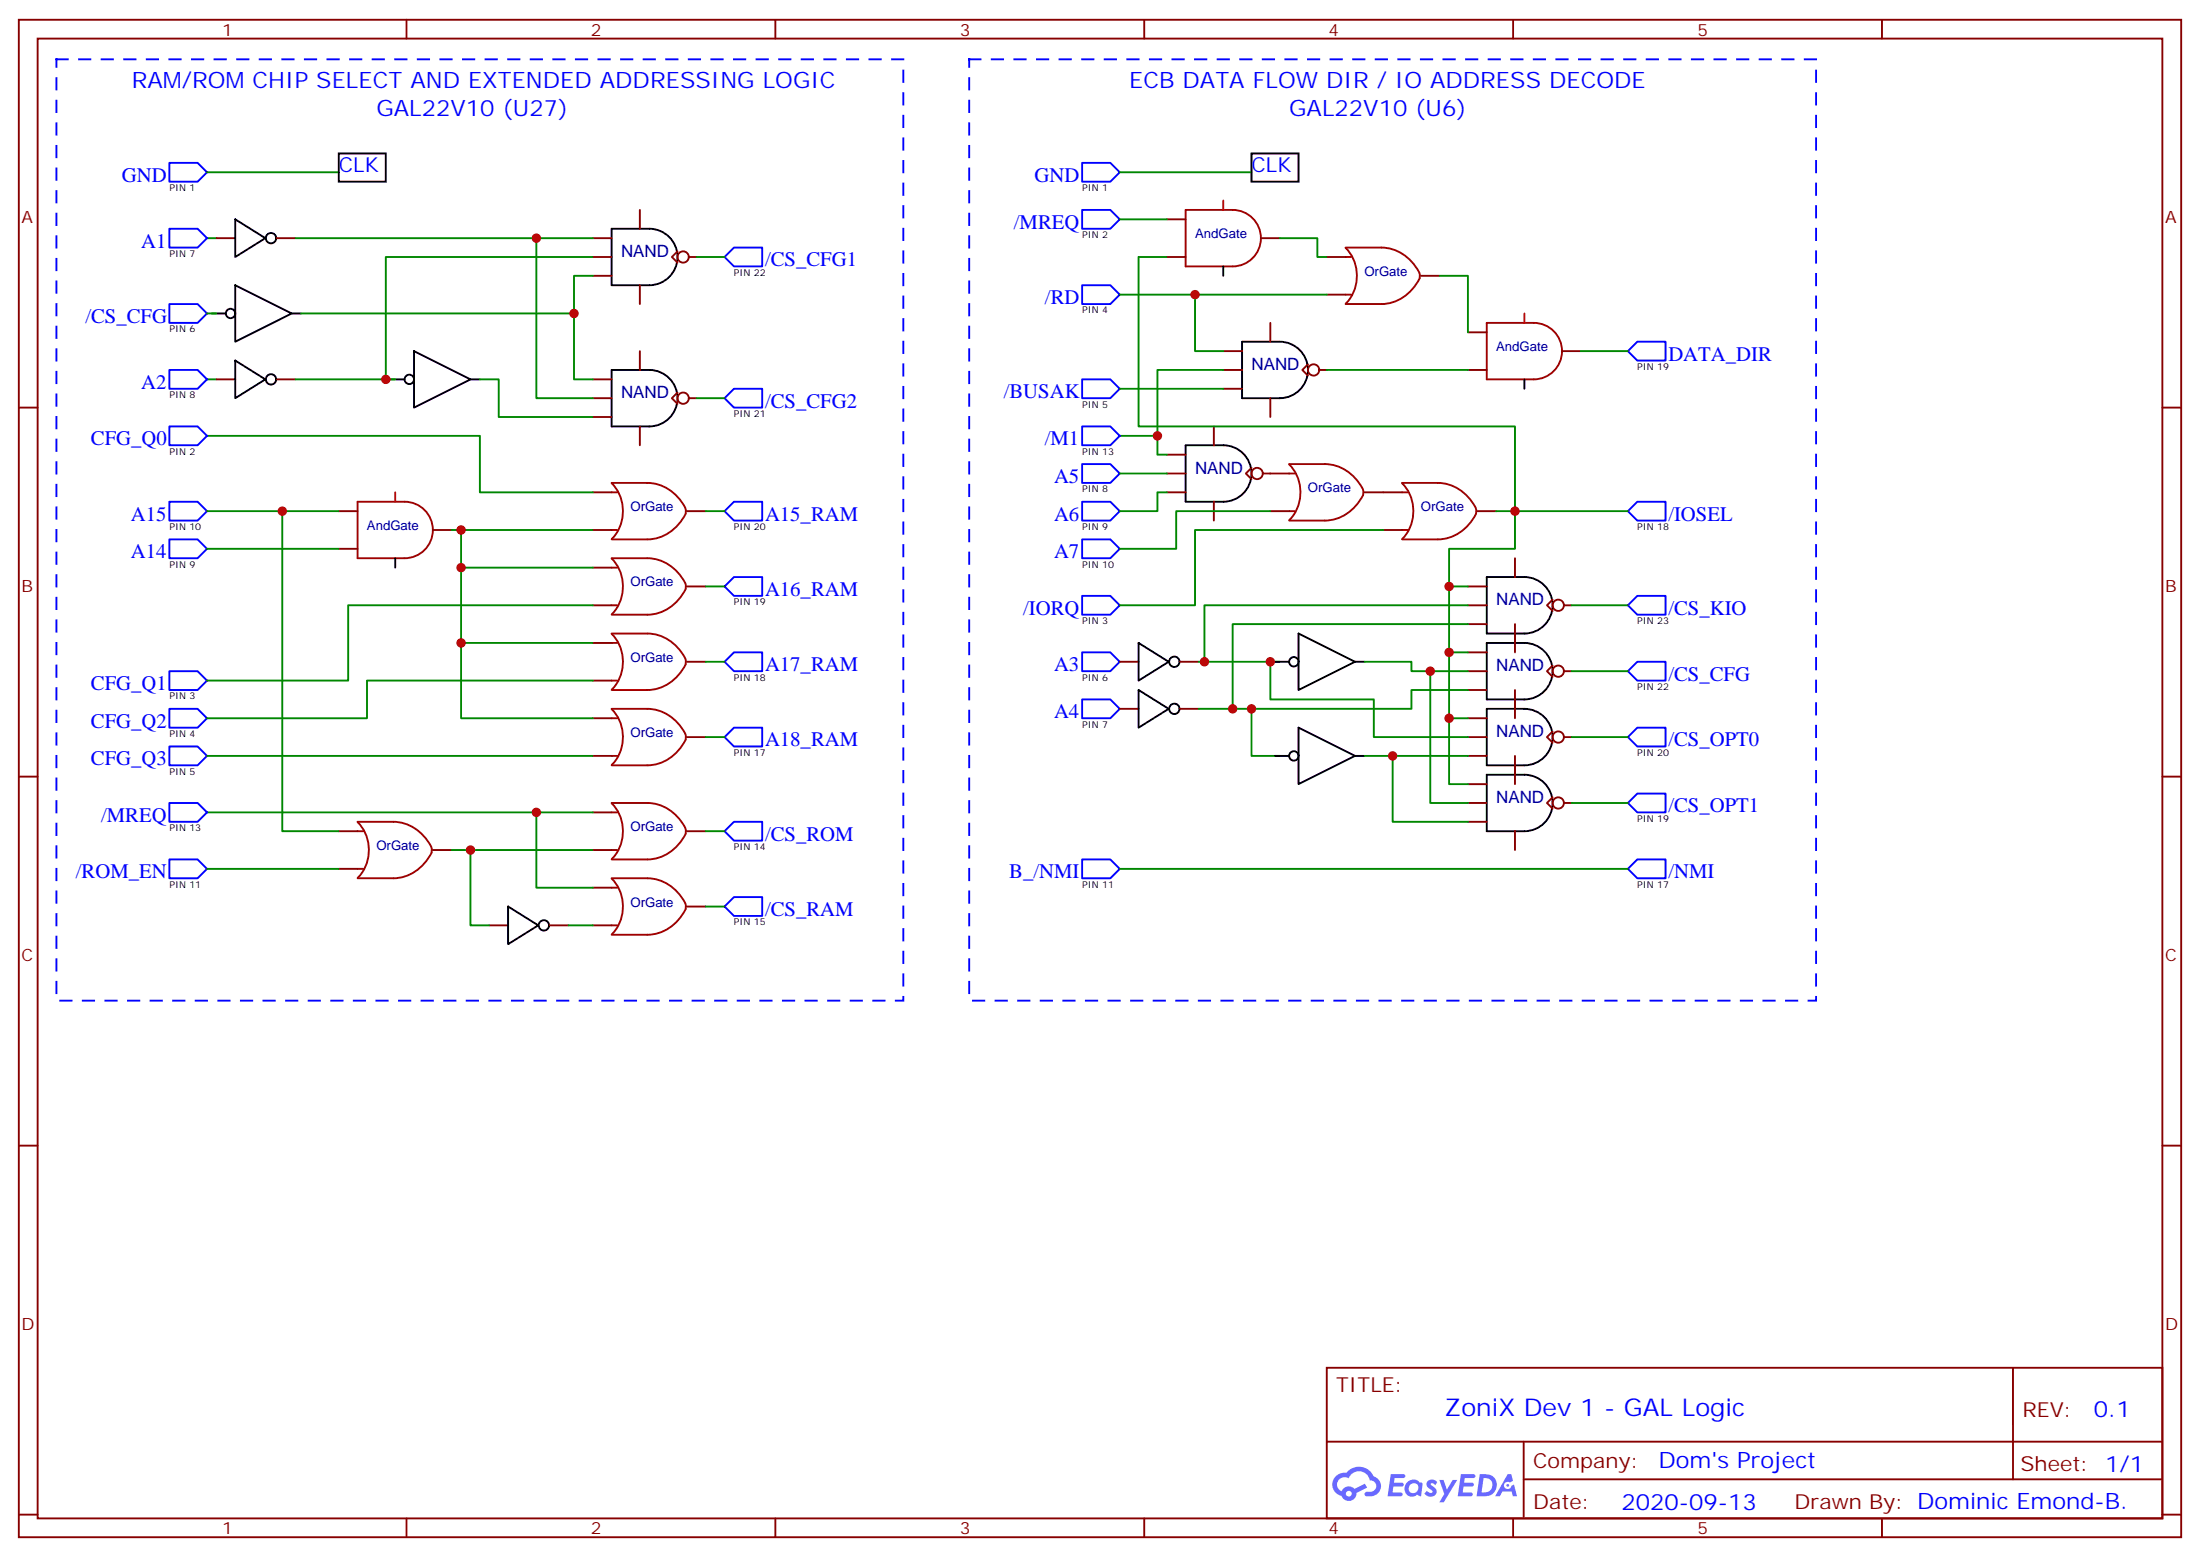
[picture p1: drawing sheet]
<svg xmlns="http://www.w3.org/2000/svg" width="412mm" height="292mm" viewBox="0 0 412 292" stroke-linecap="round" stroke-linejoin="round" font-family="sans-serif">
<g fill="none" stroke="#870000" stroke-width=".35">
<path d="M3.5 3.7h405.4v284.3h-405.4zM7.1 7.2h398.2v277.3h-398.2zM76.2 3.7v3.5M145.3 3.7v3.5M214.5 3.7v3.5M283.6 3.7v3.5M352.8 3.7v3.5M3.5 76.4h3.6M405.3 76.4h3.6M3.5 145.5h3.6M405.3 145.5h3.6M3.5 214.7h3.6"/>
<path d="M405.3 214.7h3.6M248.7 256.3h156.6v28.2h-156.6zM377.3 256.3v20.9M248.7 270.1h156.5M285.6 277.2h119.6M285.6 270.1v14.2M3.5 283.8h3.6M76.2 284.5v3.5M145.3 284.5v3.5M214.5 284.5v3.5M283.6 284.5v3.5M352.8 284.5v3.5"/>
<path d="M405.3 283.8h3.6"/>
</g>
<g fill="#5487ff">
<path d="M267.7 277.5a1.22 1.22 0 0 1 1.7 .2l-.4 .6a.47 .47 0 0 0-.3-.4 .47 .47 0 0 0-.5 .2v.1a1.55 1.55 0 0 1 1.1 1.5 1.34 1.34 0 0 1-2.3 .2l.5-.6a.6 .6 0 0 0 .5 .5 .6 .6 0 0 0 .5-.3l-.1-.2a1.25 1.25 0 0 1-.9-1.7z"/>
<path d="M260.7 276.2h1.5a1.22 1.22 0 0 1 1.2 .2 .37 .37 0 0 1-.3 .6h-1.7l-.1 .8h1.5a.37 .37 0 0 1 .3 .4 .37 .37 0 0 1-.3 .4h-1.6l-.2 1.1h.8a1.15 1.15 0 0 1 1.1 .1 .36 .36 0 0 1-.3 .6h-2.5z"/>
<path d="M273.8 276.2h1.6a1.23 1.23 0 0 1 1.1 .2 .37 .37 0 0 1-.3 .6h-1.6l-.2 .8h1.6a.37 .37 0 0 1 .3 .4 .37 .37 0 0 1-.4 .4l-1.6-.1-.1 1.1h.7a1.15 1.15 0 0 1 1.1 .2 .36 .36 0 0 1-.3 .6h-2.4z"/>
<path d="M282.6 276.2h.7l.3 1.3-.6 .3a.69 .69 0 0 0-1 .3 .69 .69 0 0 0 .4 .9 .69 .69 0 0 0 .9-.6l.5-.2 .6 2.2h-.8l-.2-.9h-1.8l-.5 .9h-.8z"/>
<path d="M269.8 277.3h.8l.6 1.8 1.1-1.8h.9l-2.6 4.2h-.8l.9-1.5z"/>
<path d="M277.4 276.2l-.6 4.2h1.3a2.11 2.11 0 0 0 2.5-2.1 2.11 2.11 0 0 0-2.5-2.1zM278.1 277a1.39 1.39 0 0 1 1.7 1.4 1.39 1.39 0 0 1-1.8 1.2h-.3z"/>
<path d="M263.7 277.8a1.47 1.47 0 0 0-.1 2.1 1.47 1.47 0 0 0 2.1 .1l.7 .4 .3-2.3-.2-.3h-.4a1.49 1.49 0 0 0-2.4 0zM264.4 278.2a.91 .91 0 0 1 1.5 .4 .91 .91 0 0 1-1 1.2 .87 .87 0 0 1-.8-.6 .87 .87 0 0 1 .3-1z"/>
<path d="M250.4 276.6a2.18 2.18 0 0 0 1.1 3.7 1.44 1.44 0 0 0 1.6 .9 1.44 1.44 0 0 0 1.2-1.4l2-1.1-.5-.7-1.9 1a1.47 1.47 0 0 0-2.4 .4 1.39 1.39 0 0 1-.7-1.9 1.39 1.39 0 0 1 2-.5 2.08 2.08 0 0 1 2.2-1.3 2.08 2.08 0 0 1 1.8 1.7 1.07 1.07 0 0 1 1.2 1 1.07 1.07 0 0 1-1 1.1h-.7a.43 .43 0 0 0-.5 .4 .43 .43 0 0 0 .4 .5 2.02 2.02 0 0 0 2.3-.8 2.02 2.02 0 0 0-.2-2.5l-.8-.5a2.98 2.98 0 0 0-5.1-.6l-1.1 .1zM252.3 279.9a.55 .55 0 0 1 1.1 0 .55 .55 0 0 1-1.1 0z"/>
<circle cx="282.6" cy="278.3" r=".26"/>
</g>
<g fill="none" stroke="#a10000" stroke-width=".35">
<path d="M67 94h8.8a5.3 5.3 0 0 1 5.3 5.3 5.3 5.3 0 0 1-5.3 5.3h-8.8zM114.7 90.5h6.7a8.2 8.2 0 0 1 7 4.5M114.7 90.5a7.5 7.5 0 0 1 0 10.5M114.7 92.3h1M114.7 99.3h1M128.4 95.2l.1 1M128.5 96.3a8.3 8.3 0 0 1-7.1 4.8h-6.7M114.7 104.6h6.7a8.2 8.2 0 0 1 7 4.6M114.7 104.7a7.5 7.5 0 0 1 0 10.4M114.7 118.7h6.7a8.2 8.2 0 0 1 7 4.6M114.7 118.8a7.5 7.5 0 0 1 0 10.4M114.7 106.4h1"/>
<path d="M114.7 113.4h1M128.4 109.3l.1 1M128.5 110.4a8.3 8.3 0 0 1-7.1 4.8h-6.7M114.7 132.8h6.7a8.2 8.2 0 0 1 7 4.6M114.7 132.9a7.5 7.5 0 0 1 0 10.4M114.7 120.5h1M114.7 127.5h1M114.7 134.6h1M128.4 123.4l.1 1M128.4 137.5h.1a1.98 1.98 0 0 1-.5 2 8.1 8.1 0 0 1-6.6 3.9h-6.7M128.5 124.5a8.3 8.3 0 0 1-7.1 4.8h-6.7M114.7 141.6h1"/>
</g>
<g fill="none" stroke="#870000" stroke-width=".35">
<path d="M119.9 39.3v3.6M111.1 44.6h3.6M111.1 51.7h3.6M111.1 48.2h3.6M119.9 53.4v3.6M127 47.1l-1.1 1.1 1.1 1M129.1 48.2h1.4M111.1 71.1h3.6M111.1 78.1h3.6M111.1 74.6h3.6M119.9 65.8v3.5M119.9 79.9v3.5"/>
<path d="M127 73.6l-1.1 1 1.1 1.1M129.1 74.6h1.4M63.5 95.8h3.5M81.1 99.3h3.6M111.1 99.3h3.6M111.1 92.3h3.6M128.8 95.8h3.5M63.5 102.8h3.5M111.1 106.4h3.6M111.1 113.4h3.6M128.8 109.9h3.5M111.1 120.5h3.6"/>
<path d="M111.1 127.5h3.6M111.1 134.6h3.6M128.8 124h3.5M128.8 138.1h3.5M111.1 141.6h3.6"/>
<circle cx="128.1" cy="48.2" r="1.06"/>
<circle cx="128.1" cy="74.6" r="1.06"/>
</g>
<path d="M74.1 92.3v1.7" fill="none" stroke="#f00" stroke-width=".35"/>
<g fill="none" stroke="#000" stroke-width=".35">
<path d="M63.5 28.8h8.8v5.2h-8.8zM39.7 58.7h2.6M44.1 53.4l10.6 5.3-10.6 5.3zM54.7 58.7h1.7M114.7 42.9h7a5.3 5.3 0 0 1 5.3 5.3 5.3 5.3 0 0 1-5.3 5.2h-7zM114.7 69.3h7a5.3 5.3 0 0 1 5.3 5.3 5.3 5.3 0 0 1-5.3 5.3h-7zM74.1 104.6v1.8"/>
<circle cx="43.2" cy="58.7" r=".88"/>
</g>
<g fill="none" stroke="#008700" stroke-width=".35">
<path d="M38.8 32.3h24.7M38.8 44.6h1.8M111.1 51.7h-3.5v19.4h3.5M38.8 71.1h1.8M38.8 81.7h51.2v10.6h21.1M38.8 95.8h24.7M84.7 99.3h26.4M86.4 99.3v7.1h24.7M132.3 95.8h3.5M38.8 102.8h24.7M86.4 106.4v14.1h24.7M111.1 113.4h-45.8v14.1h-26.5"/>
<path d="M132.3 109.9h3.5M86.4 120.5v14.1h24.7M111.1 127.5h-42.3v7.1h-30M132.3 138.1h3.5M132.3 124h3.5M38.8 141.6h72.3"/>
</g>
<path d="M31.7 30.5h5.3l1.8 1.8-1.8 1.7h-5.3zM31.7 79.9h5.3l1.8 1.8-1.8 1.7h-5.3zM31.7 94h5.3l1.8 1.8-1.8 1.7h-5.3zM137.6 94h5.3v3.5h-5.3l-1.8-1.7zM31.7 101.1h5.3l1.8 1.7-1.8 1.8h-5.3zM137.6 108.1h5.3v3.6h-5.3l-1.8-1.8zM31.7 125.8h5.3l1.8 1.7-1.8 1.8h-5.3zM31.7 132.8h5.3l1.8 1.8-1.8 1.7h-5.3zM31.7 139.9h5.3l1.8 1.7-1.8 1.8h-5.3zM137.6 122.2h5.3v3.6h-5.3l-1.8-1.8zM137.6 136.3h5.3v3.6h-5.3l-1.8-1.8z" fill="none" stroke="#00f" stroke-width=".35"/>
<circle cx="50.8" cy="71.1" r=".97" fill="#fff" stroke="#000" stroke-width=".35"/>
<path d="M40.6 71.1h3.5M51.9 71.1h3.5" fill="none" stroke="#870000" stroke-width=".35"/>
<path d="M44.1 67.6l5.6 3.5-5.6 3.5z" fill="none" stroke="#000" stroke-width=".35"/>
<circle cx="50.8" cy="44.6" r=".97" fill="#fff" stroke="#000" stroke-width=".35"/>
<path d="M40.6 44.6h3.5M51.9 44.6h3.5M63.5 155.8h3.5M81.1 159.3h3.6M63.5 162.8h3.5" fill="none" stroke="#870000" stroke-width=".35"/>
<g fill="none" stroke="#000" stroke-width=".35">
<path d="M44.1 41.1l5.6 3.5-5.6 3.6zM73.2 71.1h2.6M77.6 65.8l10.6 5.3-10.6 5.3zM88.2 71.1h1.8"/>
<circle cx="76.7" cy="71.1" r=".88"/>
</g>
<path d="M31.7 57h5.3l1.8 1.7-1.8 1.8h-5.3zM31.7 42.9h5.3l1.8 1.7-1.8 1.8h-5.3zM137.6 46.4h5.3v3.5h-5.3l-1.8-1.7zM31.7 69.3h5.3l1.8 1.8-1.8 1.7h-5.3zM137.6 72.8h5.3v3.6h-5.3l-1.8-1.8zM137.6 154h5.3v3.5h-5.3l-1.8-1.7zM31.7 161h5.3l1.8 1.8-1.8 1.8h-5.3zM137.6 168.1h5.3v3.5h-5.3l-1.8-1.7z" fill="none" stroke="#00f" stroke-width=".35"/>
<path d="M38.8 58.7h1.8M55.4 44.6h55.7M56.4 58.7h51.2M100.5 44.6v30h10.6M111.1 48.2h-38.8v22.9h-16.9M130.5 48.2h5.3M72.3 71.1h1.8M90 71.1h3.5v7h17.6M130.5 74.6h5.3M52.9 95.8v60h10.6M38.8 162.8h24.7" fill="none" stroke="#008700" stroke-width=".35"/>
<path d="M10.6 11.1h158.7v176.4h-158.7z" fill="none" stroke="#00f" stroke-width=".35" stroke-dasharray="2.1 2.1"/>
<path d="M67 154h6.7a8.2 8.2 0 0 1 7.1 4.5M67 154a7.5 7.5 0 0 1 .1 10.5M67 155.8h1.1M80.8 158.7l.1 1M80.9 159.8a8.3 8.3 0 0 1-7.2 4.8h-6.7M67 162.8h1.1" fill="none" stroke="#a10000" stroke-width=".35"/>
<circle cx="102" cy="173.4" r=".97" fill="#fff" stroke="#000" stroke-width=".35"/>
<g fill="none" stroke="#870000" stroke-width=".35">
<path d="M218.7 41.1h3.5M218.7 48.2h3.5M236.4 44.6h3.5M248.7 48.2h3.5M248.7 55.2h3.5M266.3 51.7h3.6M227.5 79.9v3.5M229.3 65.8h3.5M229.3 72.8h3.5M229.3 69.3h3.5M238.1 60.5v3.5M238.1 74.6v3.5"/>
<path d="M245.2 68.3l-1.1 1 1.1 1.1M247.3 69.3h1.4M275.2 69.3h3.5M275.2 62.3h3.5M292.8 65.8h3.5M218.7 85.2h3.5M218.7 92.3h3.5M218.7 88.7h3.5M227.5 94v3.5M234.6 87.7l-1.1 1 1.1 1.1M236.7 88.7h5M238.1 95.8h3.6"/>
<path d="M255.8 92.3h7M259.3 99.3h3.5M276.9 95.8h3.6M111.1 152.2h3.6M111.1 159.3h3.6M128.8 155.8h3.5M91.7 173.4h3.5M103 173.4h3.5M111.1 173.4h3.6M111.1 166.3h3.6M128.8 169.9h3.5"/>
<circle cx="246.2" cy="69.3" r="1.06"/>
<circle cx="235.7" cy="88.7" r="1.06"/>
</g>
<path d="M234.6 28.8h8.8v5.2h-8.8zM229.3 49.9v1.8M232.8 64h7.1a5.3 5.3 0 0 1 5.3 5.3 5.3 5.3 0 0 1-5.3 5.3h-7.1zM285.8 71.1v1.7M222.2 83.4h7.1a5.3 5.3 0 0 1 5.3 5.3 5.3 5.3 0 0 1-5.3 5.3h-7.1zM95.2 169.9l5.7 3.5-5.7 3.5z" fill="none" stroke="#000" stroke-width=".35"/>
<g fill="none" stroke="#a10000" stroke-width=".35">
<path d="M222.2 39.3h8.9a5.3 5.3 0 0 1 5.3 5.3 5.3 5.3 0 0 1-5.3 5.3h-8.9zM252.2 46.4h6.7a8.2 8.2 0 0 1 7.1 4.5M252.2 46.4a7.5 7.5 0 0 1 .1 10.5M252.2 48.2h1.1M252.2 55.2h1.1M266 51.1l.1 1M266.1 52.2a8.3 8.3 0 0 1-7.2 4.8h-6.7M278.7 60.5h8.8a5.3 5.3 0 0 1 5.3 5.3 5.3 5.3 0 0 1-5.3 5.3h-8.8zM241.7 87h6.7a8.2 8.2 0 0 1 7 4.5M241.7 87a7.5 7.5 0 0 1 0 10.5M241.7 88.7h1M241.7 95.8h1"/>
<path d="M255.4 91.6l.1 1.1M255.5 92.7a8.3 8.3 0 0 1-7.1 4.8h-6.7M262.8 90.5h6.7a8.2 8.2 0 0 1 7.1 4.5M262.8 90.5a7.5 7.5 0 0 1 .1 10.5M262.8 92.3h1.1M262.8 99.3h1.1M276.6 95.2l.1 1M276.7 96.3a8.3 8.3 0 0 1-7.2 4.8h-6.7M114.7 150.5h6.7a8.2 8.2 0 0 1 7 4.5M114.7 150.5a7.5 7.5 0 0 1 0 10.5M114.7 152.2h1M114.7 159.3h1"/>
<path d="M128.4 155.1l.1 1.1M128.5 156.2a8.3 8.3 0 0 1-7.1 4.8h-6.7M114.7 164.6h6.7a8.2 8.2 0 0 1 7 4.5M114.7 164.6a7.5 7.5 0 0 1 0 10.5M114.7 166.3h1M114.7 173.4h1M128.4 169.2l.1 1.1M128.5 170.3a8.3 8.3 0 0 1-7.1 4.9h-6.7"/>
</g>
<g fill="none" stroke="#008700" stroke-width=".35">
<path d="M209.9 32.3h24.7M209.9 55.2h38.8M209.9 41.1h8.8M218.7 48.2h-5.3v31.7h70.6v15.9h-3.5M224 55.2v10.6h5.3M239.9 44.6h7v3.6h1.8M269.9 51.7h5.3v10.6M209.9 72.8h19.4M229.3 69.3h-12.3v12.4M248.7 69.3h26.5M296.3 65.8h8.9M209.9 81.7h7.1v3.5h1.7"/>
<path d="M209.9 88.7h8.8M218.7 92.3h-1.7v3.5h-7.1M238.1 95.8h-17.6v7h-10.6M259.3 99.3h-35.3v14.1h-14.1M38.8 152.2h61.7v14.1h10.6M84.7 159.3h3.5v14.1h3.5M88.2 159.3h22.9M100.5 152.2h10.6M132.3 155.8h3.5M106.5 173.4h4.6M132.3 169.9h3.5"/>
</g>
<path d="M181.7 11.1h158.7v176.4h-158.7z" fill="none" stroke="#00f" stroke-width=".35" stroke-dasharray="2.1 2.1"/>
<g fill="none" stroke="#00f" stroke-width=".35">
<path d="M202.8 30.5h5.3l1.8 1.8-1.8 1.7h-5.3zM202.8 39.3h5.3l1.8 1.8-1.8 1.8h-5.3zM202.8 53.4h5.3l1.8 1.8-1.8 1.8h-5.3zM202.8 71.1h5.3l1.8 1.7-1.8 1.8h-5.3zM306.9 64h5.3v3.6h-5.3l-1.7-1.8zM202.8 87h5.3l1.8 1.7-1.8 1.8h-5.3zM202.8 94h5.3l1.8 1.8-1.8 1.7h-5.3zM202.8 101.1h5.3l1.8 1.7-1.8 1.8h-5.3zM202.8 111.7h5.3l1.8 1.7-1.8 1.8h-5.3zM306.9 111.7h5.3v3.5h-5.3l-1.7-1.8zM202.8 122.2h5.3l1.8 1.8-1.8 1.8h-5.3zM202.8 131.1h5.3l1.8 1.7-1.8 1.8h-5.3z"/>
<path d="M306.9 136.3h5.3v3.6h-5.3l-1.7-1.8zM306.9 124h5.3v3.5h-5.3l-1.7-1.7zM306.9 148.7h5.3v3.5h-5.3l-1.7-1.7zM202.8 161h5.3l1.8 1.8-1.8 1.8h-5.3zM306.9 161h5.3v3.6h-5.3l-1.7-1.8z"/>
</g>
<path d="M229.3 37.6v1.7M285.8 58.7v1.8" fill="none" stroke="#f00" stroke-width=".35"/>
<circle cx="220.1" cy="124" r=".97" fill="#fff" stroke="#000" stroke-width=".35"/>
<path d="M209.9 124h3.5M221.2 124h3.5" fill="none" stroke="#870000" stroke-width=".35"/>
<path d="M213.4 120.5l5.7 3.5-5.7 3.5z" fill="none" stroke="#000" stroke-width=".35"/>
<circle cx="220.1" cy="132.8" r=".97" fill="#fff" stroke="#000" stroke-width=".35"/>
<g fill="none" stroke="#870000" stroke-width=".35">
<path d="M275.2 109.9h3.5M275.2 116.9h3.5M275.2 113.4h3.5M284 104.6v3.5M284 116.9v5.3M291 112.4l-1 1 1 1.1M293.2 113.4h1.4M209.9 132.8h3.5M221.2 132.8h3.5M275.2 122.2h3.5M275.2 129.3h3.5M275.2 125.8h3.5"/>
<path d="M275.2 134.6h3.5M275.2 138.1h3.5M284 129.3v5.3M291 124.7l-1 1.1 1 1M291 137.1l-1 1 1 1.1M293.2 125.8h1.4M293.2 138.1h1.4M275.2 141.6h3.5M275.2 146.9h3.5M275.2 154h3.5M275.2 150.5h3.5M284 141.6v5.3"/>
<path d="M284 155.8v3.5M291 149.4l-1 1.1 1 1M293.2 150.5h1.4"/>
<circle cx="292.1" cy="113.4" r="1.06"/>
<circle cx="292.1" cy="138.1" r="1.06"/>
<circle cx="292.1" cy="125.8" r="1.06"/>
<circle cx="292.1" cy="150.5" r="1.06"/>
</g>
<g fill="none" stroke="#000" stroke-width=".35">
<path d="M243.4 118.7l10.6 5.3-10.6 5.3zM278.7 108.1h7.1a5.3 5.3 0 0 1 5.2 5.3 5.3 5.3 0 0 1-5.2 5.3h-7.1zM213.4 129.3l5.7 3.5-5.7 3.5zM239 124h2.7M243.4 136.3l10.6 5.3-10.6 5.3zM254 124h1.8M278.7 120.5h7.1a5.3 5.3 0 0 1 5.2 5.3 5.3 5.3 0 0 1-5.2 5.3h-7.1zM278.7 132.8h7.1a5.3 5.3 0 0 1 5.2 5.3 5.3 5.3 0 0 1-5.2 5.3h-7.1zM239 141.6h2.7M254 141.6h1.8M278.7 145.2h7.1a5.3 5.3 0 0 1 5.2 5.3 5.3 5.3 0 0 1-5.2 5.3h-7.1z"/>
<circle cx="242.5" cy="124" r=".88"/>
<circle cx="242.5" cy="141.6" r=".88"/>
</g>
<g fill="none" stroke="#008700" stroke-width=".35">
<path d="M305.2 95.8h-21.2v7h-12.4v7.1h3.6M271.6 109.9v12.3h3.6M275.2 113.4h-49.4v10.6M275.2 116.9h-44.1v15.9M294.6 113.4h10.6M224.7 132.8h9.9v8.8h5.3M224.7 124h15.2M238.1 124v7.1h19.4v7h17.7M255.8 124h8.8v1.8h10.6M268.1 125.8v24.7h7.1M271.6 122.2v12.4h3.6M271.6 134.6v12.3h3.6"/>
<path d="M275.2 129.3h-10.6v3.5h-30M294.6 125.8h10.6M294.6 138.1h10.6M255.8 141.6h19.4M261.1 141.6v12.4h14.1M294.6 150.5h10.6M209.9 162.8h95.3"/>
</g>
<path d="M202.8 79.9h5.3l1.8 1.8-1.8 1.7h-5.3zM306.9 94h5.3v3.5h-5.3l-1.7-1.7zM31.7 150.5h5.3l1.8 1.7-1.8 1.8h-5.3z" fill="none" stroke="#00f" stroke-width=".35"/>
<g fill="#c00">
<circle cx="86.4" cy="99.3" r=".88"/>
<circle cx="86.4" cy="106.4" r=".88"/>
<circle cx="86.4" cy="120.5" r=".88"/>
<circle cx="107.6" cy="58.7" r=".88"/>
<circle cx="100.5" cy="44.6" r=".88"/>
<circle cx="72.3" cy="71.1" r=".88"/>
<circle cx="52.9" cy="95.8" r=".88"/>
<circle cx="88.2" cy="159.3" r=".88"/>
<circle cx="100.5" cy="152.2" r=".88"/>
<circle cx="224" cy="55.2" r=".88"/>
<circle cx="225.8" cy="124" r=".88"/>
<circle cx="284" cy="95.8" r=".88"/>
<circle cx="231.1" cy="132.8" r=".88"/>
<circle cx="271.6" cy="109.9" r=".88"/>
<circle cx="271.6" cy="122.2" r=".88"/>
<circle cx="271.6" cy="134.6" r=".88"/>
<circle cx="234.6" cy="132.8" r=".88"/>
<circle cx="268.1" cy="125.8" r=".88"/>
<circle cx="238.1" cy="124" r=".88"/>
<circle cx="261.1" cy="141.6" r=".88"/>
<circle cx="217" cy="81.7" r=".88"/>
</g>
<text font-size="4.6" fill="#00f" x="270.8" y="265.3">ZoniX Dev 1 - GAL Logic</text>
<g font-size="4.2" fill="#00f">
<text x="24.7" y="16.4">RAM/ROM CHIP SELECT AND EXTENDED ADDRESSING LOGIC</text>
<text x="211.7" y="16.4">ECB DATA FLOW DIR / IO ADDRESS DECODE</text>
<text x="70.6" y="21.7">GAL22V10 (U27)</text>
<text x="241.7" y="21.7">GAL22V10 (U6)</text>
<text x="392.5" y="265.6">0.1</text>
<text x="310.9" y="275.1">Dom's Project</text>
<text x="304" y="282.9">2020-09-13</text>
</g>
<g font-size="3.9" fill="#00f">
<text x="22.8" y="34">GND</text>
<text x="63.5" y="32.3">CLK</text>
<text x="193.9" y="34">GND</text>
<text x="234.6" y="32.3">CLK</text>
<text x="26.5" y="46.4">A1</text>
<text x="190.1" y="42.9">/MREQ</text>
<text x="143.4" y="49.9">/CS_CFG1</text>
<text x="195.9" y="57">/RD</text>
<text x="16" y="60.5">/CS_CFG</text>
<text x="312.7" y="67.6">DATA_DIR</text>
<text x="26.5" y="72.8">A2</text>
<text x="143.4" y="76.4">/CS_CFG2</text>
<text x="188.2" y="74.6">/BUSAK</text>
<text x="17.1" y="83.4">CFG_Q0</text>
<text x="195.8" y="83.4">/M1</text>
<text x="197.6" y="90.5">A5</text>
<text x="24.5" y="97.5">A15</text>
<text x="143.4" y="97.5">A15_RAM</text>
<text x="197.6" y="97.5">A6</text>
<text x="312.7" y="97.5">/IOSEL</text>
<text x="24.5" y="104.6">A14</text>
<text x="197.6" y="104.6">A7</text>
<text x="143.4" y="111.7">A16_RAM</text>
<text x="191.8" y="115.2">/IORQ</text>
<text x="312.7" y="115.2">/CS_KIO</text>
<text x="143.4" y="125.8">A17_RAM</text>
<text x="197.6" y="125.8">A3</text>
<text x="17.1" y="129.3">CFG_Q1</text>
<text x="312.7" y="127.5">/CS_CFG</text>
<text x="17.1" y="136.3">CFG_Q2</text>
<text x="197.6" y="134.6">A4</text>
<text x="17.1" y="143.4">CFG_Q3</text>
<text x="143.4" y="139.9">A18_RAM</text>
<text x="312.7" y="139.9">/CS_OPT0</text>
<text x="19" y="154">/MREQ</text>
<text x="312.7" y="152.2">/CS_OPT1</text>
<text x="143.4" y="157.5">/CS_ROM</text>
<text x="14.2" y="164.6">/ROM_EN</text>
<text x="189.2" y="164.6">B_/NMI</text>
<text x="312.7" y="164.6">/NMI</text>
<text x="143.4" y="171.6">/CS_RAM</text>
</g>
<g font-size="3.9" fill="#800">
<text x="250.5" y="260.9">TITLE:</text>
<text x="379.1" y="265.6">REV:</text>
<text x="287.4" y="275.1">Company:</text>
<text x="378.7" y="275.7">Sheet: 1/1</text>
<text x="287.4" y="282.8">Date:</text>
<text x="336.4" y="282.8">Drawn By: Dominic Emond-B.</text>
</g>
<g font-size="3.2" fill="#800">
<text x="41.6" y="6.7">1</text>
<text x="110.8" y="6.7">2</text>
<text x="179.9" y="6.7">3</text>
<text x="249.1" y="6.7">4</text>
<text x="318.2" y="6.7">5</text>
<text x="4.1" y="41.8">A</text>
<text x="405.9" y="41.8">A</text>
<text x="4.1" y="110.9">B</text>
<text x="405.9" y="110.9">B</text>
<text x="4.1" y="180.1">C</text>
<text x="405.9" y="180.1">C</text>
<text x="4.1" y="249.2">D</text>
<text x="405.9" y="249.2">D</text>
<text x="41.6" y="287.5">1</text>
<text x="110.8" y="287.5">2</text>
<text x="179.9" y="287.5">3</text>
<text x="249.1" y="287.5">4</text>
<text x="318.2" y="287.5">5</text>
</g>
<g font-size="3.2" fill="#000080">
<text x="116.4" y="48.2">NAND</text>
<text x="234.6" y="69.3">NAND</text>
<text x="116.4" y="74.6">NAND</text>
<text x="224" y="88.7">NAND</text>
<text x="280.5" y="113.4">NAND</text>
<text x="280.5" y="125.8">NAND</text>
<text x="280.5" y="138.1">NAND</text>
<text x="280.5" y="150.5">NAND</text>
</g>
<g font-size="2.5" fill="#000080">
<text x="224" y="44.6">AndGate</text>
<text x="255.8" y="51.7">OrGate</text>
<text x="280.5" y="65.8">AndGate</text>
<text x="118.2" y="95.8">OrGate</text>
<text x="245.2" y="92.3">OrGate</text>
<text x="266.3" y="95.8">OrGate</text>
<text x="68.8" y="99.3">AndGate</text>
<text x="118.2" y="109.9">OrGate</text>
<text x="118.2" y="124">OrGate</text>
<text x="118.2" y="138.1">OrGate</text>
<text x="118.2" y="155.8">OrGate</text>
<text x="70.6" y="159.3">OrGate</text>
<text x="118.2" y="169.9">OrGate</text>
</g>
<g font-size="1.8">
<text x="31.7" y="35.8">PIN 1</text>
<text x="202.8" y="35.8">PIN 1</text>
<text x="202.8" y="44.6">PIN 2</text>
<text x="31.7" y="48.2">PIN 7</text>
<text x="137.6" y="51.7">PIN 22</text>
<text x="202.8" y="58.7">PIN 4</text>
<text x="31.7" y="62.3">PIN 6</text>
<text x="306.9" y="69.3">PIN 19</text>
<text x="31.7" y="74.6">PIN 8</text>
<text x="202.8" y="76.4">PIN 5</text>
<text x="137.6" y="78.1">PIN 21</text>
<text x="31.7" y="85.2">PIN 2</text>
<text x="202.8" y="85.2">PIN 13</text>
<text x="202.8" y="92.3">PIN 8</text>
<text x="31.7" y="99.3">PIN 10</text>
<text x="137.6" y="99.3">PIN 20</text>
<text x="202.8" y="99.3">PIN 9</text>
<text x="306.9" y="99.3">PIN 18</text>
<text x="31.7" y="106.4">PIN 9</text>
<text x="202.8" y="106.4">PIN 10</text>
<text x="137.6" y="113.4">PIN 19</text>
<text x="202.8" y="116.9">PIN 3</text>
<text x="306.9" y="116.9">PIN 23</text>
<text x="31.7" y="131.1">PIN 3</text>
<text x="137.6" y="127.5">PIN 18</text>
<text x="202.8" y="127.5">PIN 6</text>
<text x="306.9" y="129.3">PIN 22</text>
<text x="202.8" y="136.3">PIN 7</text>
<text x="31.7" y="138.1">PIN 4</text>
<text x="137.6" y="141.6">PIN 17</text>
<text x="306.9" y="141.6">PIN 20</text>
<text x="31.7" y="145.2">PIN 5</text>
<text x="31.7" y="155.8">PIN 13</text>
<text x="306.9" y="154">PIN 19</text>
<text x="137.6" y="159.3">PIN 14</text>
<text x="31.7" y="166.3">PIN 11</text>
<text x="202.8" y="166.3">PIN 11</text>
<text x="306.9" y="166.3">PIN 17</text>
<text x="137.6" y="173.4">PIN 15</text>
</g>
</svg>
